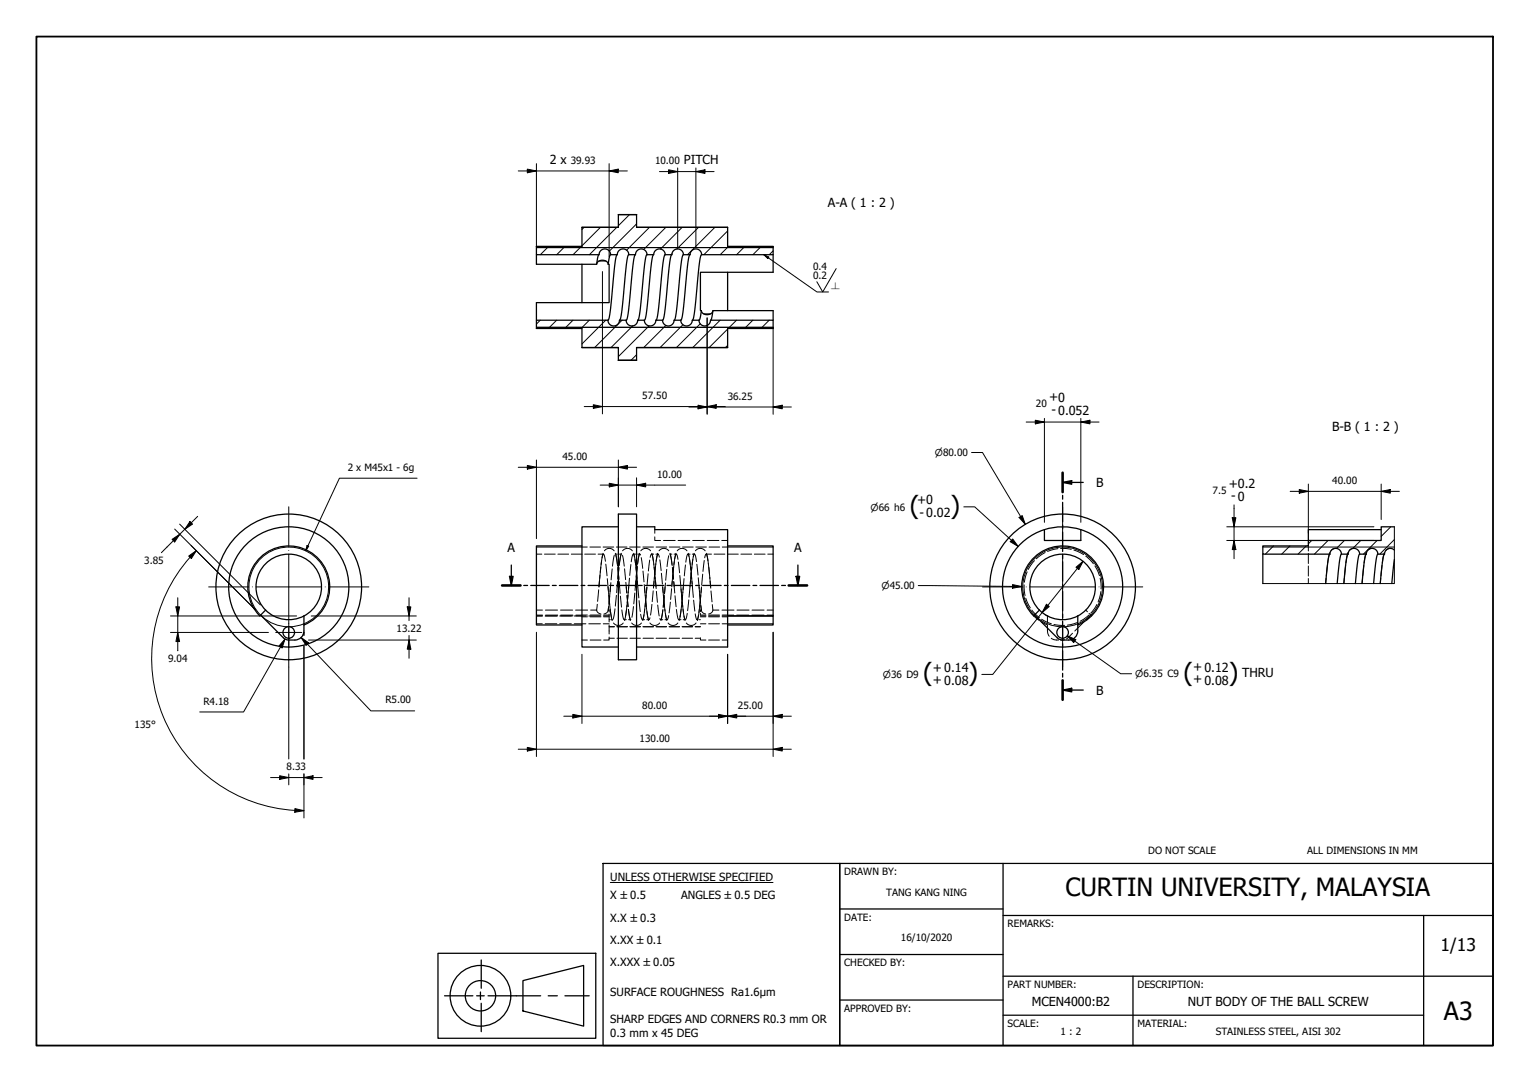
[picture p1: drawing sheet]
<svg xmlns="http://www.w3.org/2000/svg" width="420mm" height="297mm" viewBox="0 0 420 297" stroke-linecap="round" stroke-linejoin="round" font-family="sans-serif">
<!-- layer: Hatch (ISO) -->
<g fill="none" stroke="#000" stroke-width=".27">
<path d="M172.9 58.9l-3.1 3.1M150.6 67.7l-2.2 2.2M155.1 67.7l-2.2 2.2M159.6 67.7l-2.2 2.2M160.4 62.4l-.6 .6M164.9 62.4l-5.1 5.1M169.4 62.4l-7.5 7.5M174.8 61.5l-7.5 7.5M178.3 62.4l-6.2 6.3M182.8 62.4l-6 6.1M184.6 69.7l-.3 .2M187.3 62.4l-5.9 6"/>
<path d="M191.8 62.4l-5.9 6M196.3 62.4l-7.5 7.5M199.8 63.4l-6.5 6.5M200 67.7l-2.2 2.2M204.5 67.7l-2.2 2.2M209 67.7l-2.2 2.2M212.3 68.9l-1 1M148.4 87.9l-1.1 1.1M152.9 87.9l-2.3 2.3M157.3 87.9l-2.2 2.3M161.8 87.9l-2.2 2.3M166.3 87.9l-6.5 6.5"/>
<path d="M170.8 87.9l-7.5 7.5M173.8 89.4l-6 6M174.8 97.4l-1.5 1.5M175.3 87.9l-.2 .3M178.3 89.4l-8.5 8.5M182.9 89.3l-6.1 6.1M187.6 89.1l-6.3 6.3M192.3 88.9l-6.5 6.5M197.8 87.9l-7.5 7.5M199.8 94.8l-.6 .6M199.8 90.3l-5.1 5.1M202.3 87.9l-2.3 2.3"/>
<path d="M206.7 87.9l-2.2 2.3M211.2 87.9l-2.2 2.3M349.7 149.9l-2.2 2.2M354.2 149.9l-2.2 2.2M358.7 149.9l-2.2 2.2M360.2 148.4l-.9 .9M364.7 148.4l-3.8 3.7M369.2 148.4l-2.2 2.2M370.3 151.8l-.4 .3M373.7 148.4l-2.2 2.2M378.2 148.4l-3.8 3.7M381.9 144.6l-2.6 2.7"/>
<path d="M382.9 148.1l-4 4"/>
</g>
<!-- layer: Hidden (ISO) -->
<g fill="none" stroke="#000" stroke-width=".27">
<path d="M147.3 152.1h1.5M149.5 152.1h3M153.2 152.1h3M156.9 152.1h2.9M159.8 150.2h1.5M160.6 152.1h2.9M162 150.2h2.9M164.3 152.1h1.4M164.8 157.9l-.3 3.2 .1-1.5M165 155.7l-.3 3.1M165.2 154l-.4 3.1M165.3 153.2l.5-1.1 .5 2"/>
<path d="M165.6 151.9l-.5 3M165.6 150.2h2.9M166 151.2a1.67 1.67 0 0 1 2.7 0M166.4 154.9l.3 3.2M166.8 158.9l.3 3.1M167.8 159.9l-.3 3.1M168.1 156.2l-.3 3M168.7 152.4l-.5 3M168.9 152.1h.6M169 151.9l.6 3M169.1 152.4l.5 3M169.3 150.2h2.9"/>
<path d="M169.6 159.7l-.3 3M169.6 159.6l-.1 1.5M169.6 155.7l.3 3.1M169.7 156.1l.3 3M170 156l-.3 3M170 155.7l-.3 3.1M170 159.6l.1 1.5M170 159.9l.3 3M170.1 152.1h.6M170.5 152.4l-.5 2.9M170.6 151.9l-.5 3M170.9 152.5l.5 2.9"/>
<path d="M171 151.2a1.67 1.67 0 0 1 2.7 0M171.5 156.2l.3 2.9M171.9 159.9l.2 2.9M172.9 158.7l-.3 3M172.9 150.2h2.9M173.2 155l-.3 3M173.9 152.1h.6M174 151.9l.6 3M174.2 152.9l-.4-.7-.5 2M174.4 153.6l.3 3M174.6 159.6l-.1 1.5M174.6 155.7l.3 3.1"/>
<path d="M174.7 159.1l-.3 3M174.8 157.4l.3 3M175 155.7l-.3 3.1M175 159.6l.4 4.5M175 155.4l-.3 3M175.1 152.1h.6M175.6 151.9l-.5 3M175.9 152.4l-.2-.3-.2 .4-.4 2.2M176 151.2a1.67 1.67 0 0 1 2.7 0M176.1 153.1l.4 2.9M176.5 150.2h2.9M176.6 156.8l.3 2.9"/>
<path d="M178 157.5l-.3 3M178.4 153.8l-.3 3M178.5 153l.5-.8 .4 1.9M178.9 152.1h.6M179 151.9l.6 3M179.5 154.8l.3 3M179.6 159.6l-.1 1.5M179.6 155.7l.3 3.1M179.7 158.5l-.3 3M179.8 147.4v1h1.6M179.8 145.4v1M179.9 158.6l.3 3"/>
<path d="M180 155.7l-.3 3.1M180 159.6l.1 1.5M180.1 154.8l-.3 3M180.1 152.1h.6M180.2 150.2h2.9M180.6 151.9l-.5 3M181 151.2a1.67 1.67 0 0 1 2.7 0M181.1 153l-.4-.9-.5 2M181.2 153.7l.4 2.9M181.6 157.4l.3 2.9M182.2 148.4h3.2M183.1 156.3l-.3 3"/>
<path d="M183.7 152.6l-.5 2.9M183.8 150.2h2.9M183.9 152.1h.6M184 151.9l.6 3M184 152.3l.6 3M184.6 159.6l-.1 1.5M184.6 155.7l.3 3.1M184.7 156l.3 3M184.8 157.9l-.3 3M185 155.7l-.3 3.1M185 159.6l.2 1.5M185 159.8l.3 3"/>
<path d="M185.1 152.1h.6M185.2 154.2l-.4 3M185.3 153.5l.3-1.2 .2-.2 .4 1.5M185.6 151.9l-.5 3M186 151.2a1.66 1.66 0 0 1 2.6 0M186.2 148.4h3.2M186.3 154.3l.3 2.9M186.7 158l.3 3M187.4 150.2h3M187.9 158.8l-.3 3.1M188.2 155.1l-.3 3M188.9 152.1h.6"/>
<path d="M189 151.9l.6 3M189.2 152.8l-.3-.7-.6 2.2M189.3 153.5l.4 3M189.6 159.6l-.1 1.5M189.6 155.7l.3 3.1M189.8 157.2l.3 3M189.8 157.3l-.2 2.9M190 155.7l-.3 3.1M190 159.6l.2 1.5M190.1 152.1h.6M190.2 148.4h3.2M190.3 153.6l-.4 2.9"/>
<path d="M190.4 152.9l.3-.8 .6 2.1M190.6 151.9l-.5 3M191 151.2a1.67 1.67 0 0 1 2.6 0M191.1 150.2h2.9M191.4 154.9l.3 3M191.7 158.6l.3 3M193 157.6l-.3 3M193.4 153.9l-.4 3M193.5 153.1l.4-1 .5 1.9M193.9 152.1h1.5M194 151.9l.6 3M194.2 148.4h3.2"/>
<path d="M194.5 154.7l.3 3M194.6 155.7l.3 3.1M194.7 150.2h2.9M194.9 158.5l.3 3M195 159.6l.2 1.5M196.1 152.1h3M198.2 148.4h1.6M198.4 150.2h1.4M199.8 152.1h2.9M203.5 152.1h2.9M207.2 152.1h2.9M210.8 152.1h1.5"/>
<path d="M282.1 157l-.8 2.8M284.1 153.9l-1.7 2.4M287 151.7l-2.4 1.7M290.5 150.6l-2.8 .8M291.3 150.6l2.9 .2M294.9 151l2.7 1.2M298.2 152.7l2.1 2.1M300.7 155.4l1.2 2.6M302.1 158.7l.3 3M359.3 149.9v1.4M359.3 151.9v2.8M359.3 155.4v2.7"/>
<path d="M359.3 158.8v1.4M364.2 158.8l-.2 1.4M364.5 155.2l-.3 2.9M365.2 151.7l-.6 2.8M366.8 150.5l-.8 .2-.5 .4M369.2 158.8l-.2 1.4M369.5 155.2l-.3 2.9M370.2 151.7l-.6 2.8M371.8 150.5l-.8 .2-.5 .4M374.2 158.8l-.2 1.4M374.5 155.2l-.3 2.9M375.2 151.7l-.6 2.8"/>
<path d="M376.8 150.5l-.8 .2-.5 .4M379.2 158.8l-.2 1.4M379.5 155.2l-.3 2.9M380.2 151.7l-.6 2.8M381.8 150.5l-.8 .2-.5 .4M147.3 167.5h1.7M147.3 168.9h1.7M147.3 171.3h1.6M149 169.1h-1.7M149.7 171.3h3.2M149.8 167.5h3.3M149.8 168.9h3.3"/>
<path d="M153.1 169.1h-3.4M153.7 171.3h3.2M153.9 167.5h3.3M154 168.9h3.3M157.3 169.1h-3.6M157.7 169.1h3.2M157.7 171.3h3.2M158.1 167.5h3.3M159.8 175.7h1.5M159.8 169.3h1.5M161.3 168.9h-3.2M161.7 169.1h3.2"/>
<path d="M161.7 171.3h3.2M162.1 168.9h2.9M162.1 175.7h2.9M162.1 169.3h2.9M162.2 167.5h1.7M163.9 167.5a1.26 1.26 0 0 0 1.1 1.1M164 165.9l-.1 1.6M164.4 161.9l-.3 3.2M165.7 169.1h1.6M165.7 171.3h1.6M165.8 168.9h1.5M165.8 169.3h1.5"/>
<path d="M167 161.1l.1 1.6M167 167.5a1.27 1.27 0 0 1-1.1 1.1M167 167.5h.1M167.1 166.7l-.1 .8M167.1 162.8l.3 3.1M167.2 166.3l-.2 1.3M167.2 163.4l.3 3.1M167.2 167.5l.1 .5M167.3 174.9v.8h-1.5M167.3 168.6v2.1M167.3 170.1h.3M167.3 171.6v2.4"/>
<path d="M167.3 175.2h1.4M167.3 172h1.4M167.4 163.7l-.2 2.3M167.5 163.1l-.3 2.6M167.5 166.7l.5 2.9M167.6 167.3l.5 3.1M167.7 161.1l-.2 1.3M167.9 170.1h.3M168.5 171a1.66 1.66 0 0 0 2.6 0M168.9 167.1l-.6 2.9M169.3 163.4l-.3 3M169.4 175.2h2.9"/>
<path d="M169.4 172h2.9M170.4 163.7l.3 3M170.8 167.4l.4 2.4 .2 .3 .1-.1M171.4 170.1h.6M172 161.1l.1 1.6M172.1 167.3l-.6 3.1M172.2 166.3l-.4 3M172.2 163.4l.3 3.1-.3-2.9M172.4 163.4l-.3 3.1M172.5 162.5l-.3 3M172.6 167.3l.3 2.1 .3 .7h-.6M172.6 167.3l.5 3.1"/>
<path d="M172.7 161.1l-.2 1.6M173 175.2h2.9M173 172h2.9M173.5 171a1.66 1.66 0 0 0 2.6 0M174 166.5l-.5 3M174.3 162.8l-.3 3M175.5 164.9l.3 3M175.9 168.6l.5 1.5 .4-1.3M176.4 170.1h.6M176.6 175.2h2.9M176.6 172h2.9M176.9 160.5l.6 6"/>
<path d="M177 161.1l.1 1.6M177.1 167.3l-.6 3.1M177.2 164.2l.4 2.9M177.3 165l-.3 3M177.4 163.4l-.3 3.1M177.6 167.3l.5 3.1M177.6 170.1h.6M177.6 161.3l-.2 3M177.7 167.9l.5 2.2 .3-.5M177.7 161.1l-.2 1.6M178.5 171a1.66 1.66 0 0 0 2.6 0M179 165.9l-.3 3"/>
<path d="M179.4 162.2l-.3 3M180.2 175.2h2.8M180.2 172h2.8M180.3 162.3l.2 3.1M180.6 166.1l.4 3M181.4 170.1h.6M182 161.1l.2 2.9M182 161.1l.1 1.6M182 167.6l-.4 2.1-.2 .4-.2-.3M182.1 167.3l-.6 3.1M182.2 163.4l.3 3.1M182.3 164.8l.3 2.9"/>
<path d="M182.4 163.8l-.3 3M182.4 163.4l-.3 3.1M182.6 167.3l.5 3.1M182.6 170.1h.6M182.6 161.1l-.1 1.6M182.7 168.5l.5 1.6 .4-1.1M182.7 160.1l-.2 3M183.5 171a1.66 1.66 0 0 0 2.7 0M183.8 175.2h2.8M183.8 172h2.8M184.1 165.3l-.4 3M184.4 161.6l-.2 3"/>
<path d="M185.4 163.6l.3 3M185.8 167.3l.3 2.1 .2 .7h.2M186.4 170.1h.6M187 161.1l.1 1.6M187 161.7l.3 3M187.1 167.3l-.6 3.1M187.2 166.4l-.5 3M187.2 163.4l.3 3.1M187.3 175.2h2.9M187.3 172h2.9M187.4 165.4l.3 3M187.4 163.4l-.3 3.1"/>
<path d="M187.6 167.3l.5 3.1M187.6 170.1h.6M187.6 161.1l-.4 4.5M188.5 171a1.66 1.66 0 0 0 2.7 0M188.7 168.4l-.5 1.7-.4-1M189.2 164.7l-.4 2.9M189.5 161l-.3 3M190.1 161l.3 3M190.5 164.8l.3 3M190.9 168.5l.4 1.6 .2-.1 .3-1.1M190.9 175.2h1.4M190.9 172h1.4"/>
<path d="M191.4 170.1h.3M192 161.1l.1 1.3M192 170.1h.3M192.1 167.3l-.6 3.1M192.1 162.3l.3 3M192.1 163.1l.3 2.6M192.3 165.1l-.4 3.1M192.3 175.5v.2h1.5M192.3 169.1h1.5M192.3 168.4v.5h1.5M192.3 175.1v.2M192.3 171.3h1.5"/>
<path d="M192.3 169.3h1.5M192.4 166l.2 1.5M192.4 167.5l-.1 .4M192.4 163.4l-.3 3.1M192.5 166.3l.1 1.3M192.5 167.5h.1M192.6 167.5a1.26 1.26 0 0 0 1.2 1.1M192.6 161.4l-.2 3M192.6 161.1l-.1 1.6M194.6 169.1h3M194.6 168.9h3M194.6 175.7h3"/>
<path d="M194.6 171.3h3M194.6 169.3h3M195.2 162.2l.3 3M195.6 166l.2 1.5M195.8 167.5a1.25 1.25 0 0 1-1.2 1.1M195.8 167.5h1.6M198.3 167.5h3.3M198.3 169.1h1.5M198.3 168.9h3.2M198.3 175.7h1.5M198.3 171.3h1.5M198.3 169.3h1.5"/>
<path d="M202.3 168.9h3.3M202.4 167.5h3.3M206.5 168.9h3.3M206.5 167.5h3.3M210.6 168.9h1.7M210.7 167.5h1.6M281.2 160.6l.3 2.9M281.7 164.2l1.2 2.7M283.4 167.5l2 2.1M283.9 169.1l1.4 1.2M286 170.8l1.6 .8a3.8 3.8 0 0 0 .5 3.1M286 170l2.7 1.3"/>
<path d="M287.6 169.1v1.6M288.7 175.2a2.68 2.68 0 0 0 2 .5M289.4 171.4l3 .3M292.3 175.6l-1 .1M294.5 173.8l-1.6 1.6M295.9 170.9l-2.8 .7M297.7 170.7l-2.5 2.5M298.2 167.5l.4 .4M299 168.9l-2.4 1.7M299.1 168.4l.5 .5M299.5 168.9l-1.2 1.2M299.7 169l.1 .1"/>
<path d="M301.2 165.9l-1.7 2.4M302.3 162.4l-.7 2.9"/>
</g>
<!-- layer: Visible (ISO) -->
<g fill="none" stroke="#000" stroke-width=".35">
<path d="M169.8 58.9h.1M169.8 58.9h5M174.8 58.9h-5v3.5h-10v5.3h-12.5v2.2h17.2a1.59 1.59 0 0 1 1.6-1.6 1.59 1.59 0 0 1 1.6 1.6M174.8 58.9v3.5h25v5.3h12.5v2.2h-19.6M174.8 58.9h.1M147.3 69.9v2.7h16.6l.5-2.7M147.3 67.7h12.5M147.3 67.7h.1M159.8 72.6v10.5M159.8 62.4h.1M159.8 62.4h10M163.9 72.3a1.73 1.73 0 0 1 1.6-.9 1.73 1.73 0 0 1 1.5 1.2"/>
<path d="M167 72.6h.3v10.5h-20v4.8M167.7 69.9h1.8a1.59 1.59 0 0 1 1.6-1.6 1.59 1.59 0 0 1 1.6 1.6M167.7 69.9l-.3 .5-.4 2.2M169.4 69.9a69 69 0 0 0-1.5 12.8l-.6 4.3-.4 .9M172.7 69.9h1.8a1.59 1.59 0 0 1 1.6-1.6 1.59 1.59 0 0 1 1.6 1.6M172.7 69.9a11.8 11.8 0 0 0-1 5.2l-.2 2.5a51.9 51.9 0 0 1-1.3 10.3M174.4 69.9a60.5 60.5 0 0 0-1.4 12l-.4 3.7a3.5 3.5 0 0 1-.7 2.3M174.8 62.4h25M177.7 69.9h1.8a1.59 1.59 0 0 1 1.6-1.6 1.59 1.59 0 0 1 1.6 1.6M177.7 69.9a11.8 11.8 0 0 0-1 5.2l-.2 2.5a52 52 0 0 1-1.3 10.3M179.4 69.9a60.5 60.5 0 0 0-1.4 12l-.4 3.7a3.5 3.5 0 0 1-.7 2.3M182.7 69.9h1.8a1.59 1.59 0 0 1 1.6-1.6 1.59 1.59 0 0 1 1.6 1.6"/>
<path d="M182.7 69.9a11.8 11.8 0 0 0-1 5.2l-.2 2.5a52 52 0 0 1-1.3 10.3M184.4 69.9a60.5 60.5 0 0 0-1.4 12l-.4 3.7a3.5 3.5 0 0 1-.7 2.3M187.7 69.9h1.8a1.59 1.59 0 0 1 1.6-1.6 1.59 1.59 0 0 1 1.6 1.6M187.7 69.9a11.6 11.6 0 0 0-1 5.2l-.2 2.5a53.1 53.1 0 0 1-1.3 10.3M189.4 69.9a60.5 60.5 0 0 0-1.4 12l-.4 3.7a3.5 3.5 0 0 1-.7 2.3M192.7 69.9a11.6 11.6 0 0 0-1 5.2l-.2 2.5a52 52 0 0 1-1.3 10.3M199.8 74.7v10.6M199.8 67.7h12.5M199.8 62.4h.1M212.3 69.9v4.8h-20v10.6h.3M212.3 67.7h.1M147.3 90.2h12.5"/>
<path d="M147.3 90.2h.1M159.8 95.4h.1M159.8 95.4h10M166.9 87.9a1.59 1.59 0 0 0 1.6 1.6 1.59 1.59 0 0 0 1.6-1.6h1.8M166.9 87.9h-19.6v2.3h12.5v5.2h10v3.5M169.8 98.9h.1M169.8 98.9h5M171.9 87.9a1.59 1.59 0 0 0 1.6 1.6 1.59 1.59 0 0 0 1.6-1.6h1.8M174.8 95.4h25M174.8 98.9h.1M176.9 87.9a1.59 1.59 0 0 0 1.6 1.6 1.59 1.59 0 0 0 1.6-1.6h1.8M181.9 87.9a1.59 1.59 0 0 0 1.6 1.6 1.59 1.59 0 0 0 1.6-1.6h1.8"/>
<path d="M186.9 87.9a1.59 1.59 0 0 0 1.6 1.6 1.59 1.59 0 0 0 1.6-1.6h1.8M191.9 87.9a1.59 1.59 0 0 0 1.6 1.6 1.59 1.59 0 0 0 1.6-1.6h17.2v2.3h-12.5v5.2h-25v3.5h-5M192.6 85.3a4.2 4.2 0 0 1-.7 2.6M192.6 85.3a1.71 1.71 0 0 0 1.5 1.1 1.71 1.71 0 0 0 1.6-.9M195.2 87.9l.6-2.6h16.5v2.6M199.8 90.2h12.5M199.8 95.4h.1M212.3 90.2h.1M159.8 149.9h-12.5v21.7h12.5M169.8 144.6h-10v33h10M169.8 141.1h5v40h-5zM174.8 144.6h5v.8h20v32.2h-25"/>
<path d="M199.8 149.9h12.5v19.2h-12.5h12.5v2.5h-12.5M286.8 145.4a16.5 16.5 0 0 1 10 0M286.8 145.4a16.5 16.5 0 0 0-8.4 25.4 16.5 16.5 0 0 0 26.8 0 16.5 16.5 0 0 0-8.4-25.4M286.8 145.4v3h10v-3M346.8 152.1v8.1M365.2 152.1a27.8 27.8 0 0 0-1.2 8.1M365.2 152.1a1.59 1.59 0 0 1 1.6-1.6 1.59 1.59 0 0 1 1.6 1.6M368.4 152.1a27.8 27.8 0 0 0-1.2 8.1M368.4 152.1h1.8M370.2 152.1a27.8 27.8 0 0 0-1.2 8.1M370.2 152.1a1.59 1.59 0 0 1 1.6-1.6 1.59 1.59 0 0 1 1.6 1.6M373.4 152.1a27.8 27.8 0 0 0-1.2 8.1"/>
<path d="M373.4 152.1h1.8M375.2 152.1a27.8 27.8 0 0 0-1.2 8.1M375.2 152.1a1.59 1.59 0 0 1 1.6-1.6 1.59 1.59 0 0 1 1.6 1.6M378.4 152.1a27.8 27.8 0 0 0-1.2 8.1M378.4 152.1h1.8M379.3 145.4h-20v3M380.2 152.1a28.2 28.2 0 0 0-1.2 8.1M382.9 153.6l-.7 6.6M382.9 151a1.59 1.59 0 0 0-1.7-.3 1.59 1.59 0 0 0-1 1.4M382.9 144.6h-3.6v3.8h-20v1.5h-12.5v2.2h18.4M71.6 168.9l6.2 6.2M72.9 167.5a9 9 0 0 1 .7-13.4 9 9 0 0 1 13.2 2.1 9 9 0 0 1-3.3 12.9"/>
<path d="M72.9 167.5a9 9 0 0 0 10.6 1.6M72.9 167.5l-1.6 1.6a11.2 11.2 0 0 1 1.2-16.9 11.2 11.2 0 0 1 16.6 3.4 11.2 11.2 0 0 1-5.6 16M83.5 169.1v4.1a2.5 2.5 0 0 1-2.5 2.5 3.9 3.9 0 0 1-2.9-.3l-.3-.3M284.1 168.9l6.2 6.2M285.4 167.5a9 9 0 0 1 .7-13.4 9 9 0 0 1 13.2 2.1 9 9 0 0 1-3.3 12.9M285.4 167.5a9 9 0 0 0 10.6 1.6M285.4 167.5l-1.5 1.6a11.2 11.2 0 0 1 1.1-16.9 11.2 11.2 0 0 1 16.6 3.4 11.2 11.2 0 0 1-5.6 16M296 169.1v4.1a2.5 2.5 0 0 1-2.5 2.5 3.9 3.9 0 0 1-2.9-.3l-.3-.3"/>
<circle cx="79.3" cy="161.1" r="20"/>
<circle cx="79.3" cy="173.6" r="1.59"/>
<circle cx="79.3" cy="161.1" r="16.5"/>
<circle cx="291.8" cy="161.1" r="20"/>
<circle cx="291.8" cy="173.6" r="1.59"/>
</g>
<!-- layer: Visible Narrow (ISO) -->
<path d="M147.3 68h65M164.5 71.7h1.9M147.3 89.9h65M193.2 86.2h2M147.3 150.2h12.5M199.8 150.2h12.5M346.8 150.2h36.1M382.9 144.6v15.6h-36.1M79 172.1a10.9 10.9 0 0 1-9.1-16.5 10.9 10.9 0 0 1 18.8 0 10.9 10.9 0 0 1-9.1 16.5M199.8 171.3h12.5M291.5 172.1a10.9 10.9 0 0 1-9.1-16.5 10.9 10.9 0 0 1 18.8 0 10.9 10.9 0 0 1-9.1 16.5" fill="none" stroke="#000" stroke-width=".27"/>
<!-- layer: Section Line (ISO) -->
<g fill="none" stroke="#000" stroke-width=".35">
<path d="M291.8 132.4l2.5-.5v1zM291.8 129.8v5.3M291.8 136v1M291.8 137.9v5.4M291.8 132.4h5.7M139.9 158.2h1l-.5 2.5zM140.4 155.1v5.6M218.6 158.2h1l-.5 2.5zM219.1 155.1v5.6M291.8 144.1v1.1M291.8 146.1v5.3M291.8 152.3v1"/>
<path d="M291.8 154.2v5.3M137.9 160.7h5M143.8 160.7h1.1M145.7 160.7h5.1M151.7 160.7h1M153.6 160.7h5.1M159.6 160.7h1M161.5 160.7h5.1M167.4 160.7h1.1M169.4 160.7h5M175.3 160.7h1.1M177.2 160.7h5.1"/>
<path d="M183.2 160.7h1M185.1 160.7h5.1M191 160.7h1.1M193 160.7h5M198.9 160.7h1.1M200.8 160.7h5.1M206.8 160.7h1M208.7 160.7h5.1M214.7 160.7h1M216.6 160.7h5M291.8 160.4v1.1M291.8 162.3v5.4"/>
<path d="M291.8 168.6v1M291.8 170.5v5.3M291.8 176.7v1.1M291.8 178.6v5.4M291.8 189.4l2.5-.5v1zM291.8 184.8v1.1M291.8 186.8v5.3M291.8 189.4h5.7"/>
</g>
<path d="M291.8 129.8v5.3M137.9 160.7h5M216.6 160.7h5M291.8 186.8v5.3" fill="none" stroke="#000" stroke-width=".7"/>
<g fill="#000">
<path d="M291.8 132.4l2.5-.5v1z" fill-rule="evenodd"/>
<path d="M139.9 158.2h1l-.5 2.5z" fill-rule="evenodd"/>
<path d="M218.6 158.2h1l-.5 2.5z" fill-rule="evenodd"/>
<path d="M291.8 189.4l2.5-.5v1z" fill-rule="evenodd"/>
</g>
<!-- layer: Border (ISO) -->
<path d="M10 10h400v277h-400z" fill="none" stroke="#000" stroke-width=".5"/>
<!-- layer: Title (ISO) -->
<g fill="none" stroke="#000" stroke-width=".35">
<path d="M165.6 237h65v50h-65zM230.6 237h179.4v50h-179.4zM275.5 237v50M230.6 249.5h44.9M275.5 251.3h134.5M391 251.3v35.7M120.3 261.7h43.3v23.3h-43.3zM122.1 273.4h7.8M130.9 273.4h2.1M131.9 272.3v2.1M132.2 263.5v7.8M132.2 275.4v7.8"/>
<path d="M134 273.4h14.5M143.6 269.2l16.7-4.2v16.7l-16.7-4.2zM150.5 273.4h2.6M155.1 273.4h6.7M230.6 274.5h44.9M230.6 262h44.9M275.5 278.7h115.5M275.5 268h134.5M311.1 268v19"/>
<circle cx="131.9" cy="273.4" r="8.3"/>
<circle cx="131.9" cy="273.4" r="4.2"/>
</g>
<path d="M167.6 242.3h44.7" fill="none" stroke="#000" stroke-width=".27"/>
<!-- layer: Dimension (ISO) -->
<g fill="none" stroke="#000" stroke-width=".27">
<path d="M142.3 46.9h30M144.8 46.4l2.5 .5-2.5 .5zM147.3 44.9v23M167.3 46.9l2.5-.5v1zM167.3 44.9v25.7M181.1 47.1h15M183.6 46.6l2.5 .5-2.5 .5zM186.1 46.1v21.8M191.1 47.1l2.5-.5v1zM191.1 46.1v21.8M165.4 74.6v39M194.2 87.3v26.4"/>
<path d="M212.3 89.9v23.8M160.4 111.6h38.8M162.9 111.1l2.5 .5-2.5 .5zM189.2 111.7h28.1M191.7 111.2l2.5 .5-2.5 .5zM194.2 111.6l2.5-.5v1zM212.3 111.7l2.5-.5v1zM281.8 115.9h20M284.3 115.4l2.5 .5-2.5 .5zM286.8 114.9v28.5M296.8 115.9l2.5-.5v1zM296.8 114.9v28.5"/>
<path d="M142.3 128.3h32.5M144.8 127.8l2.5 .5-2.5 .5zM147.3 126.3v21.6M164.8 133.2h23.5M167.3 132.7l2.5 .5-2.5 .5zM169.8 128.3l2.5-.5v1zM169.8 126.3v12.8M174.8 133.2l2.5-.5v1zM174.8 131.2v7.9M264.7 139.1h3l11.9 10.9M266.8 124.2h3l11.8 19.7M338.9 138.6v14.8"/>
<path d="M354.3 134.9h30M356.8 134.4l2.5 .5-2.5 .5zM359.3 132.9v13.5M379.3 134.9l2.5-.5v1zM379.3 132.9v9.7M47.3 148.1l2.1-1.4-1.4 2.1zM48 145.2l15.7 15.8M49.3 143.9l17.2 17.1M51.8 152.7l2.1-1.5-1.3 2.1zM52.2 143.2l.7 .7-2.2 1.4zM52.2 153a41.8 41.8 0 0 0-6.9 44.9 41.8 41.8 0 0 0 38.2 24.7M53.9 151.2l-1.7 1.8"/>
<path d="M54.3 141.8l-10 9.9M278.1 148l1.5 2-2.2-1.3zM279.9 142.1l.8-.6 .9 2.4zM295.5 155.7l1.9-1.6-1.1 2.3zM297.4 154.1l-24.8 31h-3M336.9 144.6h40.4M336.9 148.4h40.4M338.4 142.1h1l-.5 2.5zM338.9 148.4l.5 2.5h-1zM46.8 169.1h32.4M46.8 173.6h26.9M48.3 166.6h1l-.5 2.5z"/>
<path d="M48.8 173.6l.5 2.5h-1zM48.8 164.1v14.5M63.9 161.2l6.3 6.2M66.7 161.2l4.8 4.9M78.3 175.4l-.8 2.5-.9-.5zM78.3 175.4l-11.4 20.1h-12.1M79.4 169.1h2.1M82.7 175l2.1 1.5-.8 .7zM82.7 175l19.1 20.2h12.1M83.5 173.6v.8M83.5 177.3v31.1M84.7 175.7h29.6"/>
<path d="M85.5 169.1h28.8M111.8 166.6h1l-.5 2.5zM112.3 175.7l.5 2.5h-1zM112.3 164.1v6.3M112.3 174.5v6.2M147.3 173.6v34.1M159.8 179.6v19M199.8 179.6v19M212.3 173.6v34.1M252.2 160.8l28.4 .2M278.1 160.5l2.5 .5-2.5 .5zM287 168.7l.9 .5"/>
<path d="M287.4 165.9l.7 .6-1.9 1.7zM293.1 174.5l2.3 1.1-.5 .8zM293.1 174.5l14.7 10.5h3M79.3 183.1v25.3M154.8 196.6h62.5M157.3 196.1l2.5 .5-2.5 .5zM197.3 196.1l2.5 .5-2.5 .5zM199.8 196.6l2.5-.5v1zM212.3 196.6l2.5-.5v1zM74.3 213.5h14.2M76.8 213l2.5 .5-2.5 .5zM79.3 212.5v3"/>
<path d="M83.5 213.5l2.5-.5v1zM83.5 212.5v12.1M142.3 205.7h75M144.8 205.2l2.5 .5-2.5 .5zM212.3 205.7l2.5-.5v1zM81 222l2.5 .6-2.5 .4z"/>
</g>
<g fill="#000">
<path d="M144.8 46.4l2.5 .5-2.5 .5z" fill-rule="evenodd"/>
<path d="M167.3 46.9l2.5-.5v1z" fill-rule="evenodd"/>
<path d="M183.6 46.6l2.5 .5-2.5 .5z" fill-rule="evenodd"/>
<path d="M191.1 47.1l2.5-.5v1z" fill-rule="evenodd"/>
<path d="M162.9 111.1l2.5 .5-2.5 .5z" fill-rule="evenodd"/>
<path d="M191.7 111.2l2.5 .5-2.5 .5z" fill-rule="evenodd"/>
<path d="M194.2 111.6l2.5-.5v1z" fill-rule="evenodd"/>
<path d="M212.3 111.7l2.5-.5v1z" fill-rule="evenodd"/>
<path d="M284.3 115.4l2.5 .5-2.5 .5z" fill-rule="evenodd"/>
<path d="M296.8 115.9l2.5-.5v1z" fill-rule="evenodd"/>
<path d="M144.8 127.8l2.5 .5-2.5 .5z" fill-rule="evenodd"/>
<path d="M167.3 132.7l2.5 .5-2.5 .5z" fill-rule="evenodd"/>
<path d="M169.8 128.3l2.5-.5v1z" fill-rule="evenodd"/>
<path d="M174.8 133.2l2.5-.5v1z" fill-rule="evenodd"/>
<path d="M356.8 134.4l2.5 .5-2.5 .5z" fill-rule="evenodd"/>
<path d="M379.3 134.9l2.5-.5v1z" fill-rule="evenodd"/>
<path d="M47.3 148.1l2.1-1.4-1.4 2.1z" fill-rule="evenodd"/>
<path d="M52.2 143.2l.7 .7-2.2 1.4z" fill-rule="evenodd"/>
<path d="M51.8 152.7l2.1-1.5-1.3 2.1z" fill-rule="evenodd"/>
<path d="M278.1 148l1.5 2-2.2-1.3z" fill-rule="evenodd"/>
<path d="M279.9 142.1l.8-.6 .9 2.4z" fill-rule="evenodd"/>
<path d="M295.5 155.7l1.9-1.6-1.1 2.3z" fill-rule="evenodd"/>
<path d="M338.4 142.1h1l-.5 2.5z" fill-rule="evenodd"/>
<path d="M338.9 148.4l.5 2.5h-1z" fill-rule="evenodd"/>
<path d="M48.3 166.6h1l-.5 2.5z" fill-rule="evenodd"/>
<path d="M48.8 173.6l.5 2.5h-1z" fill-rule="evenodd"/>
<path d="M78.3 175.4l-.8 2.5-.9-.5z" fill-rule="evenodd"/>
<path d="M82.7 175l2.1 1.5-.8 .7z" fill-rule="evenodd"/>
<path d="M111.8 166.6h1l-.5 2.5z" fill-rule="evenodd"/>
<path d="M112.3 175.7l.5 2.5h-1z" fill-rule="evenodd"/>
<path d="M278.1 160.5l2.5 .5-2.5 .5z" fill-rule="evenodd"/>
<path d="M287.4 165.9l.7 .6-1.9 1.7z" fill-rule="evenodd"/>
<path d="M293.1 174.5l2.3 1.1-.5 .8z" fill-rule="evenodd"/>
<path d="M157.3 196.1l2.5 .5-2.5 .5z" fill-rule="evenodd"/>
<path d="M197.3 196.1l2.5 .5-2.5 .5z" fill-rule="evenodd"/>
<path d="M199.8 196.6l2.5-.5v1z" fill-rule="evenodd"/>
<path d="M212.3 196.6l2.5-.5v1z" fill-rule="evenodd"/>
<path d="M76.8 213l2.5 .5-2.5 .5z" fill-rule="evenodd"/>
<path d="M83.5 213.5l2.5-.5v1z" fill-rule="evenodd"/>
<path d="M144.8 205.2l2.5 .5-2.5 .5z" fill-rule="evenodd"/>
<path d="M212.3 205.7l2.5-.5v1z" fill-rule="evenodd"/>
<path d="M81 222l2.5 .6-2.5 .4z" fill-rule="evenodd"/>
</g>
<!-- layer: Center Mark (ISO) -->
<g fill="none" stroke="#000" stroke-width=".27">
<path d="M79.3 139.1v11M291.8 139.1v11M79.3 151.1h.1M79.3 152.1v18M291.8 151.1h.1M291.8 152.1v18M57.3 161.1h11M69.3 161.1h.1M70.3 161.1h18M75.7 173.6h7.2M79.3 170v7.2M79.3 171.1h.1"/>
<path d="M79.3 172.1v11M89.3 161.1h.1M90.3 161.1h11M269.8 161.1h11M281.8 161.1h.1M282.8 161.1h18M291.8 171.1h.1M291.8 172.1v11M301.8 161.1h.1M302.8 161.1h11"/>
</g>
<!-- layer: Symbol (ISO) -->
<path d="M209.8 69.9l1.3 .7-.3 .4zM209.8 69.9l14.5 10.3h3.2M229.6 73.7l-3.7 6.4-1.6-2.8M114.5 131.3h-21.3l-9.3 19.9M84.3 149.7l.5 .3-.9 1.2z" fill="none" stroke="#000" stroke-width=".27"/>
<g fill="#000">
<path d="M209.8 69.9l1.3 .7-.3 .4z" fill-rule="evenodd"/>
<path d="M84.3 149.7l.5 .3-.9 1.2z" fill-rule="evenodd"/>
</g>
<g font-size="6.9">
<text x="249.9" y="141.1">(</text>
<text x="261" y="141.1">)</text>
<text x="253.6" y="187.1">(</text>
<text x="266" y="187.1">)</text>
<text x="325" y="186.9">(</text>
<text x="337.4" y="186.9">)</text>
<text x="292.6" y="246.1">CURTIN UNIVERSITY, MALAYSIA</text>
<text x="396.5" y="280">A3</text>
</g>
<text font-size="4.8" x="395.6" y="261.1">1/13</text>
<g font-size="3.4">
<text x="151" y="44.9">2 x</text>
<text x="187.8" y="45.1">PITCH</text>
<text x="227.3" y="56.9">A-A ( 1 : 2 )</text>
<text x="288.1" y="110.2">+0</text>
<text x="288.7" y="113.7">- 0.052</text>
<text x="365.8" y="118.3">B-B ( 1 : 2 )</text>
<text x="301" y="133.7">B</text>
<text x="337.5" y="133.9">+0.2</text>
<text x="338.1" y="137.4">- 0</text>
<text x="251.9" y="138.3">+0</text>
<text x="252.5" y="141.8">- 0.02</text>
<text x="139.4" y="151.6">A</text>
<text x="218.1" y="151.6">A</text>
<text x="256.2" y="184.5">+ 0.14</text>
<text x="327.6" y="184.3">+ 0.12</text>
<text x="341.1" y="186">THRU</text>
<text x="256.2" y="187.8">+ 0.08</text>
<text x="301" y="190.7">B</text>
<text x="327.6" y="187.6">+ 0.08</text>
<text x="283.4" y="276.2">MCEN4000:B2</text>
<text x="326.2" y="276.2">NUT BODY OF THE BALL SCREW</text>
</g>
<g font-size="3.1">
<text x="167.6" y="241.8">UNLESS OTHERWISE SPECIFIED</text>
<text x="167.6" y="246.9">X ±0.5</text>
<text x="187.1" y="246.9">ANGLES ±0.5 DEG</text>
<text x="167.6" y="253">X.X ±0.3</text>
<text x="167.6" y="259.1">X.XX ±0.1</text>
<text x="167.6" y="265.1">X.XXX ±0.05</text>
<text x="167.6" y="273.5">SURFACE ROUGHNESS Ra1.6µm</text>
<text x="167.6" y="280.9">SHARP EDGES AND CORNERS R0.3 mm OR</text>
<text x="167.6" y="284.6">0.3 mm x 45 DEG</text>
</g>
<g font-size="2.7">
<text x="156.7" y="44.9">39.93</text>
<text x="179.9" y="45.1">10.00</text>
<text x="223.3" y="74.1">0.4</text>
<text x="223.3" y="76.7">0.2</text>
<text x="176.4" y="109.6">57.50</text>
<text x="199.8" y="109.7">36.25</text>
<text x="284.5" y="111.8">20</text>
<text x="95.5" y="129.2">2 x M45x1 - 6g</text>
<text x="154.4" y="126.2">45.00</text>
<text x="180.5" y="131.1">10.00</text>
<text x="333" y="135.6">7.5</text>
<text x="365.9" y="132.8">40.00</text>
<text x="39.6" y="154.8">3.85</text>
<text x="108.9" y="173.4">13.22</text>
<text x="46.1" y="181.7">9.04</text>
<text x="55.8" y="193.4">R4.18</text>
<text x="105.8" y="193.1">R5.00</text>
<text x="176.4" y="194.6">80.00</text>
<text x="202.6" y="194.6">25.00</text>
<text x="37" y="199.8">135°</text>
<text x="175.6" y="203.6">130.00</text>
<text x="78.7" y="211.4">8.33</text>
<text x="315.3" y="234.4">DO NOT SCALE</text>
<text x="359" y="234.4">ALL DIMENSIONS IN MM</text>
<text x="231.9" y="240.3">DRAWN BY:</text>
<text x="243.4" y="245.9">TANG KANG NING</text>
<text x="231.9" y="252.8">DATE:</text>
<text x="276.7" y="254.6">REMARKS:</text>
<text x="247.4" y="258.2">16/10/2020</text>
<text x="231.9" y="265.3">CHECKED BY:</text>
<text x="276.7" y="271.2">PART NUMBER:</text>
<text x="312.4" y="271.3">DESCRIPTION:</text>
<text x="231.9" y="277.8">APPROVED BY:</text>
<text x="276.7" y="282">SCALE:</text>
<text x="312.4" y="282">MATERIAL:</text>
<text x="291.3" y="284">1 : 2</text>
<text x="333.9" y="284">STAINLESS STEEL, AISI 302</text>
</g>
<g font-size="2.6">
<text x="256.7" y="125.2">⌀80.00</text>
<text x="239.1" y="140.2">⌀66 h6</text>
<text x="242.1" y="161.7">⌀45.00</text>
<text x="311.8" y="186">⌀6.35 C9</text>
<text x="242.4" y="186.1">⌀36 D9</text>
</g>
<text font-size="1.6" x="228.1" y="79.3">⟂</text>
</svg>
